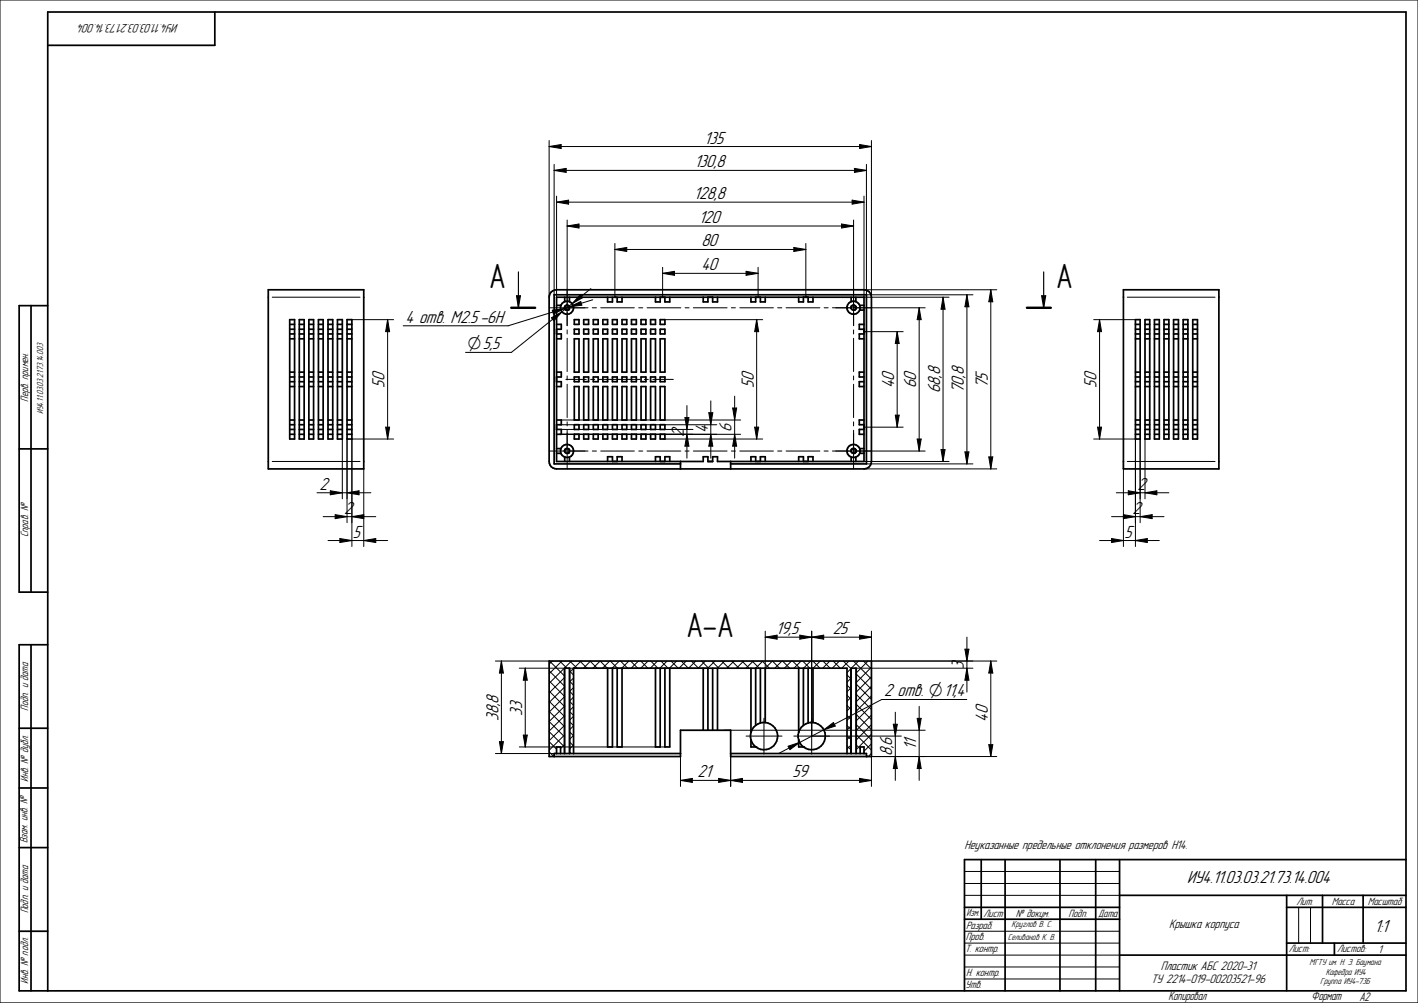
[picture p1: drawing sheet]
<svg xmlns="http://www.w3.org/2000/svg" width="420mm" height="297mm" viewBox="0 0 420 297" stroke-linecap="round" stroke-linejoin="round" font-family="sans-serif">
<g fill="none" stroke="#000" stroke-width=".51">
<path d="M63.6 3.6v9.8h-49.5M9.2 90.5v84.8M14.1 90.5h-8.4v84.8h8.4M79.5 85.8h28.2v53.1h-28.2zM85.8 98.9h1.4M85.8 96.1h1.4M85.8 97.5h1.4M85.8 94.7h1.4v35.3h-1.4zM88.6 98.9h1.5M88.6 96.1h1.5M88.6 97.5h1.5M88.6 94.7h1.5v35.3h-1.5z"/>
<path d="M91.5 98.9h1.4M91.5 96.1h1.4M91.5 97.5h1.4M91.5 94.7h1.4v35.3h-1.4zM94.3 98.9h1.4M94.3 96.1h1.4M94.3 97.5h1.4M94.3 94.7h1.4v35.3h-1.4zM97.2 98.9h1.4M97.2 96.1h1.4M97.2 97.5h1.4M97.2 94.7h1.4v35.3h-1.4z"/>
<path d="M99.9 98.9h1.5M99.9 96.1h1.5M99.9 97.5h1.5M99.9 94.7h1.5v35.3h-1.5zM102.8 98.9h1.4M102.8 96.1h1.4M102.8 97.5h1.4M102.8 94.7h1.4v35.3h-1.4zM163.3 86.4l1.5-.6h91.1a2.17 2.17 0 0 1 2.2 2.2v48.7a2.17 2.17 0 0 1-2.2 2.2h-91.1a2.17 2.17 0 0 1-2.2-2.2v-48.7zM164.8 88h91.1v48.7h-43.4v-1.4h-1.4v1.4h-1.4v-1.4h-1.4v1.4h-43.5zM164.8 96.1h1.4v1.4h-1.4M164.8 91.8h1.4"/>
<path d="M164.8 98.9h1.4v1.4h-1.4M164.8 90.4h1.4M167.3 88v1.3M168.7 88v1.3M170.1 97.5h1.4v1.4h-1.4zM170.1 94.7h1.4v1.4h-1.4zM172.9 97.5h1.4v1.4h-1.4zM172.9 94.7h1.4v1.4h-1.4zM175.7 97.5h1.5v1.4h-1.5zM175.7 94.7h1.5v1.4h-1.5zM178.6 97.5h1.4v1.4h-1.4zM178.6 94.7h1.4v1.4h-1.4z"/>
<path d="M180 88v1.4h1.4v-1.4M181.4 94.7h1.4v1.4h-1.4zM181.4 97.5h1.4v1.4h-1.4zM184.2 97.5h1.4v1.4h-1.4zM184.2 94.7h1.4v1.4h-1.4zM184.2 88v1.4h-1.4v-1.4M187 97.5h1.5v1.4h-1.5zM187 94.7h1.5v1.4h-1.5zM189.9 94.7h1.4v1.4h-1.4zM189.9 97.5h1.4v1.4h-1.4zM192.7 94.7h1.4v1.4h-1.4zM192.7 97.5h1.4v1.4h-1.4z"/>
<path d="M194.1 88v1.4h1.4v-1.4M195.5 94.7h1.4v1.4h-1.4zM195.5 97.5h1.4v1.4h-1.4zM198.4 88v1.4h-1.5v-1.4M208.3 88v1.4h1.4v-1.4M212.5 88v1.4h-1.4v-1.4M222.4 88v1.4h1.4v-1.4M226.7 88v1.4h-1.5v-1.4M236.6 88v1.4h1.4v-1.4M240.8 88v1.4h-1.4v-1.4M252.1 88v1.3M253.5 88v1.3"/>
<path d="M254.6 91.8h1.3M254.6 90.4h1.3M255.9 98.9h-1.4v1.4h1.4M255.9 96.1h-1.4v1.4h1.4M332.7 85.8h28.3v53.1h-28.3zM336.3 98.9h1.4M336.3 96.1h1.4M336.3 97.5h1.4M336.3 94.7h1.4v35.3h-1.4zM339.1 94.7h1.4v35.3h-1.4zM339.1 98.9h1.4M339.1 96.1h1.4"/>
<path d="M339.1 97.5h1.4M341.9 94.7h1.5v35.3h-1.5zM341.9 98.9h1.5M341.9 96.1h1.5M341.9 97.5h1.5M344.8 98.9h1.4M344.8 96.1h1.4M344.8 97.5h1.4M344.8 94.7h1.4v35.3h-1.4zM347.6 98.9h1.4M347.6 96.1h1.4M347.6 97.5h1.4"/>
<path d="M347.6 94.7h1.4v35.3h-1.4zM350.4 94.7h1.4v35.3h-1.4zM350.4 98.9h1.4M350.4 96.1h1.4M350.4 97.5h1.4M353.3 94.7h1.4v35.3h-1.4zM353.3 98.9h1.4M353.3 96.1h1.4M353.3 97.5h1.4M85.8 100.3h1.4M85.8 114.5h1.4M85.8 113h1.4"/>
<path d="M85.8 110.2h1.4M85.8 111.6h1.4M88.6 100.3h1.5M88.6 114.5h1.5M88.6 113h1.5M88.6 110.2h1.5M88.6 111.6h1.5M91.5 100.3h1.4M91.5 114.5h1.4M91.5 113h1.4M91.5 110.2h1.4M91.5 111.6h1.4"/>
<path d="M94.3 100.3h1.4M94.3 114.5h1.4M94.3 113h1.4M94.3 110.2h1.4M94.3 111.6h1.4M97.2 100.3h1.4M97.2 114.5h1.4M97.2 113h1.4M97.2 110.2h1.4M97.2 111.6h1.4M99.9 100.3h1.5M99.9 114.5h1.5"/>
<path d="M99.9 113h1.5M99.9 110.2h1.5M99.9 111.6h1.5M102.8 100.3h1.4M102.8 114.5h1.4M102.8 113h1.4M102.8 110.2h1.4M102.8 111.6h1.4M164.8 110.2h1.4v1.4h-1.4M164.8 113h1.4v1.5h-1.4M170.1 100.3h1.4v9.9h-1.4zM170.1 114.5h1.4v9.9h-1.4z"/>
<path d="M170.1 111.6h1.4v1.4h-1.4zM172.9 100.3h1.4v9.9h-1.4zM172.9 114.5h1.4v9.9h-1.4zM172.9 111.6h1.4v1.4h-1.4zM175.7 100.3h1.5v9.9h-1.5zM175.7 114.5h1.5v9.9h-1.5zM175.7 111.6h1.5v1.4h-1.5zM178.6 100.3h1.4v9.9h-1.4zM178.6 111.6h1.4v1.4h-1.4zM178.6 114.5h1.4v9.9h-1.4zM181.4 111.6h1.4v1.4h-1.4zM181.4 114.5h1.4v9.9h-1.4z"/>
<path d="M181.4 100.3h1.4v9.9h-1.4zM184.2 100.3h1.4v9.9h-1.4zM184.2 111.6h1.4v1.4h-1.4zM184.2 114.5h1.4v9.9h-1.4zM187 100.3h1.5v9.9h-1.5zM187 114.5h1.5v9.9h-1.5zM187 111.6h1.5v1.4h-1.5zM189.9 111.6h1.4v1.4h-1.4zM189.9 100.3h1.4v9.9h-1.4zM189.9 114.5h1.4v9.9h-1.4zM192.7 111.6h1.4v1.4h-1.4zM192.7 114.5h1.4v9.9h-1.4z"/>
<path d="M192.7 100.3h1.4v9.9h-1.4zM195.5 111.6h1.4v1.4h-1.4zM195.5 114.5h1.4v9.9h-1.4zM195.5 100.3h1.4v9.9h-1.4zM255.9 113h-1.4v1.5h1.4M255.9 110.2h-1.4v1.4h1.4M336.3 100.3h1.4M336.3 114.5h1.4M336.3 113h1.4M336.3 110.2h1.4M336.3 111.6h1.4M339.1 100.3h1.4"/>
<path d="M339.1 114.5h1.4M339.1 113h1.4M339.1 110.2h1.4M339.1 111.6h1.4M341.9 100.3h1.5M341.9 114.5h1.5M341.9 113h1.5M341.9 110.2h1.5M341.9 111.6h1.5M344.8 100.3h1.4M344.8 114.5h1.4M344.8 113h1.4"/>
<path d="M344.8 110.2h1.4M344.8 111.6h1.4M347.6 100.3h1.4M347.6 114.5h1.4M347.6 113h1.4M347.6 110.2h1.4M347.6 111.6h1.4M350.4 100.3h1.4M350.4 114.5h1.4M350.4 113h1.4M350.4 110.2h1.4M350.4 111.6h1.4"/>
<path d="M353.3 100.3h1.4M353.3 114.5h1.4M353.3 113h1.4M353.3 110.2h1.4M353.3 111.6h1.4M5.7 132.9h8.4M85.8 128.6h1.4M85.8 127.2h1.4M85.8 124.4h1.4M85.8 125.8h1.4M88.6 128.6h1.5M88.6 127.2h1.5"/>
<path d="M88.6 124.4h1.5M88.6 125.8h1.5M91.5 128.6h1.4M91.5 127.2h1.4M91.5 124.4h1.4M91.5 125.8h1.4M94.3 128.6h1.4M94.3 127.2h1.4M94.3 124.4h1.4M94.3 125.8h1.4M97.2 128.6h1.4M97.2 127.2h1.4"/>
<path d="M97.2 124.4h1.4M97.2 125.8h1.4M99.9 128.6h1.5M99.9 127.2h1.5M99.9 124.4h1.5M99.9 125.8h1.5M102.8 128.6h1.4M102.8 127.2h1.4M102.8 124.4h1.4M102.8 125.8h1.4M164.8 124.4h1.4v1.4h-1.4M164.8 132.8h1.4"/>
<path d="M164.8 127.2h1.4v1.4h-1.4M164.8 134.2h1.4M167.3 135.3v1.4M168.7 135.3v1.4M170.1 128.6h1.4v1.4h-1.4zM170.1 125.8h1.4v1.4h-1.4zM172.9 128.6h1.4v1.4h-1.4zM172.9 125.8h1.4v1.4h-1.4zM175.7 128.6h1.5v1.4h-1.5zM175.7 125.8h1.5v1.4h-1.5zM178.6 125.8h1.4v1.4h-1.4zM178.6 128.6h1.4v1.4h-1.4z"/>
<path d="M180 136.7v-1.4h1.4v1.4M181.4 125.8h1.4v1.4h-1.4zM181.4 128.6h1.4v1.4h-1.4zM184.2 125.8h1.4v1.4h-1.4zM184.2 128.6h1.4v1.4h-1.4zM184.2 136.7v-1.4h-1.4v1.4M187 128.6h1.5v1.4h-1.5zM187 125.8h1.5v1.4h-1.5zM189.9 128.6h1.4v1.4h-1.4zM189.9 125.8h1.4v1.4h-1.4zM192.7 125.8h1.4v1.4h-1.4zM192.7 128.6h1.4v1.4h-1.4z"/>
<path d="M194.1 136.7v-1.4h1.4v1.4M195.5 125.8h1.4v1.4h-1.4zM195.5 128.6h1.4v1.4h-1.4zM198.4 136.7v-1.4h-1.5v1.4M201.5 137.4h-37.4v-50.1h92.5v50.1h-40.2M201.5 136.7v2.2M216.4 136.7v2.2M222.4 136.7v-1.4h1.4v1.4M226.7 136.7v-1.4h-1.5v1.4M236.6 136.7v-1.4h1.4v1.4M240.8 136.7v-1.4h-1.4v1.4M252.1 135.3v1.4"/>
<path d="M253.5 135.3v1.4M254.6 132.8h1.3M254.6 134.2h1.3M255.9 127.2h-1.4v1.4h1.4M255.9 124.4h-1.4v1.4h1.4M336.3 128.6h1.4M336.3 127.2h1.4M336.3 124.4h1.4M336.3 125.8h1.4M339.1 128.6h1.4M339.1 127.2h1.4M339.1 124.4h1.4"/>
<path d="M339.1 125.8h1.4M341.9 128.6h1.5M341.9 127.2h1.5M341.9 124.4h1.5M341.9 125.8h1.5M344.8 128.6h1.4M344.8 127.2h1.4M344.8 124.4h1.4M344.8 125.8h1.4M347.6 128.6h1.4M347.6 127.2h1.4M347.6 124.4h1.4"/>
<path d="M347.6 125.8h1.4M350.4 128.6h1.4M350.4 127.2h1.4M350.4 124.4h1.4M350.4 125.8h1.4M353.3 128.6h1.4M353.3 127.2h1.4M353.3 124.4h1.4M353.3 125.8h1.4M9.2 190.9v102.5M14.1 190.9h-8.4v102.5h410.7v-289.8h-402.3v289.8M5.7 215.6h8.4"/>
<path d="M5.7 233.3h8.4M5.7 251h8.4M290.6 254.6v17.6M297.7 254.6v38.8M313.9 254.6v38.8M324.5 254.6v38.8M331.6 254.6v38.8M416.4 254.6h-130.7v38.8M5.7 275.8h8.4M285.7 268.7h45.9M285.7 272.2h45.9M331.6 265.1h84.8"/>
<path d="M381.1 265.1v28.3M381.1 268.7h35.3M381.1 279.3h35.3M391.7 265.1v14.2M395.2 279.3v3.5M403.7 265.1v14.2M331.6 282.8h84.8"/>
<circle cx="167.9" cy="91.1" r="1.93"/>
<circle cx="168" cy="91.1" r=".71"/>
<circle cx="252.8" cy="91.1" r=".72"/>
<circle cx="252.8" cy="91.1" r="1.94"/>
<circle cx="167.9" cy="133.5" r=".7"/>
<circle cx="167.9" cy="133.5" r="1.93"/>
<circle cx="252.8" cy="133.6" r="1.94"/>
<circle cx="252.8" cy="133.5" r=".72"/>
</g>
<g fill="none" stroke="#000" stroke-width=".3">
<path d="M0 0h420v297h-420zM162.6 41.6v46.4M162.6 43.4l3.6-.6v1.2zM162.6 43.4h95.5M164.1 48.7v38.6M164.1 50.5l3.6-.6v1.2zM164.1 50.5h92.5M164.8 58.1v29.9M164.8 59.9l3.6-.6v1.2zM164.8 59.9h91.1M252.4 59.3l3.5 .6-3.5 .6zM253.1 49.9l3.5 .6-3.5 .6z"/>
<path d="M254.6 42.8l3.5 .6-3.5 .6zM255.9 58.1v29.9h25.2M256.6 48.7v38.6h31.6M258.1 41.6v46.4M168 65.2v31.2M168 66.9l3.5-.6v1.2zM168 66.9h84.8M249.3 66.3l3.5 .6-3.5 .6zM252.8 65.2v31.2M80.6 88h26M104.2 94.7h12.4M114.8 94.7l.6 3.5h-1.2z"/>
<path d="M114.8 94.7v35.3M162.6 91.1h11.6M163.3 94.1l3.2-1.8-2.5 2.7zM167.1 91.4a.89 .89 0 0 1 .6-1.1 .89 .89 0 0 1 1.1 .6 .89 .89 0 0 1-.6 1.1M168 97.7v1.2M171.9 87.2l.7 .9-3.1 1.8zM175 85.5l-23.5 18.9h-13.6M175.4 91.1h1.3M177.9 91.1h10M189.2 91.1h1.2M191.6 91.1h10M202.9 91.1h1.2"/>
<path d="M205.4 91.1h9.9M216.6 91.1h1.2M219.1 91.1h10M230.3 91.1h1.3M232.8 91.1h10M244.1 91.1h1.2M246.5 91.1h27.5M252 91.4a.88 .88 0 0 1 .6-1.1 .88 .88 0 0 1 1.1 .6 .88 .88 0 0 1-.7 1.1M252.8 97.7v1.2M255.9 85.8h39.3M272.2 91.1l.6 3.6h-1.1zM272.2 91.1v42.5"/>
<path d="M279.3 88v48.7M279.3 88l.6 3.6h-1.2zM286.4 87.3l.6 3.5h-1.2zM286.4 87.3v50.1M293.5 85.8v53.1M293.5 85.8l.5 3.6h-1.1zM333.9 88h26M168 100.2v9.8M168 111.3v1.2M168 113.8v9.9M252.8 100.2v9.8M252.8 111.3v1.2"/>
<path d="M252.8 113.8v9.9M80.6 136.7h26M102.8 130v24.8M107.7 138.9v22.9M114.2 126.5h1.2l-.6 3.5zM116.6 130h-12.4v31.8M162.6 133.6h11.6M167.1 133.8a.89 .89 0 0 1 .6-1.1 .89 .89 0 0 1 1.1 .6 .89 .89 0 0 1-.6 1.1M168 124.9v1.2M168 127.4v11.5M175.4 133.6h1.3M177.9 133.6h10"/>
<path d="M189.2 133.6h1.2M191.6 133.6h10M202.9 133.6h1.2M205.4 133.6h9.9M216.6 133.6h1.2M219.1 133.6h10M230.3 133.6h1.3M232.8 133.6h10M244.1 133.6h1.2M246.5 133.6h27.5M252 133.8a.88 .88 0 0 1 .6-1.1 .88 .88 0 0 1 1.1 .6 .88 .88 0 0 1-.7 1.1M252.8 124.9v1.2"/>
<path d="M252.8 127.4v11.5M255.9 136.7h25.2M255.9 138.9h39.3M256.6 137.4h31.6M271.7 130h1.1l-.6 3.6zM278.7 133.1h1.2l-.6 3.6zM285.8 133.8h1.2l-.6 3.6zM292.9 135.3h1.1l-.5 3.6zM333.9 136.7h26M95.7 153h15.6M99.3 152.4l3.5 .6-3.5 .6zM100.7 159.5l3.5 .6-3.5 .6z"/>
<path d="M107.7 152.4l-3.5 .6 3.5 .6M97.2 160.1h17.6M107.7 160.1l3.6-.6v1.2zM285.7 258.1h45.9M285.7 261.6h45.9M285.7 265.1h45.9M285.7 275.8h45.9M285.7 279.3h45.9M384.6 268.7v10.6M388.2 268.7v10.6M285.7 282.8h45.9M285.7 286.3h45.9"/>
<path d="M285.7 289.9h45.9"/>
</g>
<g fill="#000">
<path d="M162.6 43.4l3.6-.6v1.2zM164.1 50.5l3.6-.6v1.2zM164.8 59.9l3.6-.6v1.2zM252.4 59.3l3.5 .6-3.5 .6zM253.1 49.9l3.5 .6-3.5 .6zM254.6 42.8l3.5 .6-3.5 .6zM168 66.9l3.5-.6v1.2zM249.3 66.3l3.5 .6-3.5 .6zM114.8 94.7l.6 3.5h-1.2zM153 87.6h1.1l-.6 3.5zM163.3 94.1l3.2-1.8-2.5 2.7zM171.9 87.2l.7 .9-3.1 1.8z"/>
<path d="M272.2 91.1l.6 3.6h-1.1zM279.3 88l.6 3.6h-1.2zM286.4 87.3l.6 3.5h-1.2zM293.5 85.8l.5 3.6h-1.1zM308.5 87.6h1.2l-.6 3.5zM114.2 126.5h1.2l-.6 3.5zM271.7 130h1.1l-.6 3.6zM278.7 133.1h1.2l-.6 3.6zM285.8 133.8h1.2l-.6 3.6zM292.9 135.3h1.1l-.5 3.6zM99.3 152.4l3.5 .6-3.5 .6zM104.2 153l3.5-.6v1.2z"/>
<path d="M100.7 159.5l3.5 .6-3.5 .6zM107.7 160.1l3.6-.6v1.2z"/>
</g>
<path d="M153.5 91.1h5M304.2 91.1h4.9" fill="none" stroke="#000" stroke-width=".72"/>
<path d="M153 87.6h1.1l-.6 3.5zM153.5 80.5v10.6M308.5 87.6h1.2l-.6 3.5zM309.1 80.5v10.6" fill="none" stroke="#000" stroke-width=".34"/>
<g fill="#fff">
<path d="M144.9 78.2h5v7.1h-5z" fill-rule="evenodd"/>
<path d="M312.8 78.2h5v7.1h-5z" fill-rule="evenodd"/>
</g>
<path d="M151.4 91.1h2.1M309.1 91.1h2.1" fill="none" stroke="#000" stroke-width=".72"/>
<g fill="none" stroke="#000" stroke-width=".3">
<path d="M162.6 198.6l4.7 4.6M162.8 195.7l4.5 4.5M163.6 195.7l-1 1M165.8 195.7l2.1 2.2M166.4 195.7l-3.8 3.8M167.1 197.9v25.2M168.7 198.7l1.2 1.2M168.7 195.7l2.2 2.2M168.8 197.9v25.2M169.2 195.7l-6.6 6.7M169.9 197.9l-1.2 1.3M171.7 195.7l2.2 2.2"/>
<path d="M172.1 195.7l-2.1 2.2M174.8 195.7l2.1 2.2M174.9 195.7l-2.1 2.2M175.6 197.9l2.2-2.2 2.1 2.2M180.6 195.7l-2.1 2.2M180.8 195.7l2.1 2.2M183.4 195.7l-2.1 2.2M183.8 195.7l2.1 2.2M186.3 195.7l-2.2 2.2M186.8 195.7l2.1 2.2M189.1 195.7l-2.2 2.2M189.8 195.7l2.1 2.2"/>
<path d="M191.9 195.7l-2.1 2.2M192.7 195.7l2.2 2.2M194.7 195.7l-2.1 2.2M195.7 195.7l2.2 2.2M197.6 195.7l-2.1 2.2M198.8 195.7l2.1 2.2M200.4 195.7l-2.1 2.2M201.8 195.7l2.1 2.2M203.2 195.7l-2.1 2.2M204.8 195.7l2.1 2.2M206.1 195.7l-2.1 2.2M207.8 195.7l2.1 2.2"/>
<path d="M208.9 195.7l-2.1 2.2M210.8 195.7l2.1 2.2M211.8 195.7l-2.2 2.2M213.7 195.7l2.2 2.2M214.6 195.7l-2.1 2.2M216.7 195.7l2.2 2.2M217.4 195.7l-2.1 2.2M219.8 195.7l2.1 2.2M220.3 195.7l-2.2 2.2M222.8 195.7l2.1 2.2M223.1 195.7l-2.1 2.2M225.8 195.7l2.1 2.2"/>
<path d="M225.9 195.7l-2.1 2.2M226.7 197.9l2.1-2.2 2.1 2.2M231.6 195.7l-2.1 2.2M231.8 195.7l2.1 2.2M234.4 195.7l-2.1 2.2M234.7 195.7l2.2 2.2M237.3 195.7l-2.1 2.2M237.7 195.7l2.2 2.2M240.1 195.7l-2.1 2.2M240.7 195.7l2.2 2.2M243 195.7l-2.2 2.2M243.8 195.7l2.1 2.2"/>
<path d="M245.8 195.7l-2.1 2.2M246.8 195.7l2.1 2.2M248.6 195.7l-2.1 2.2M249.8 195.7l2.3 2.4M250.9 199.9l1.2 1.2M251.5 195.7l-2.2 2.2M251.9 197.9v25.2M252.1 198l-1.2 1.2M252.8 195.7l5.3 5.4M253.5 199.5l4.6 4.6M253.7 197.9v25.2M254.3 195.7l-2.2 2.2"/>
<path d="M255.7 195.7l2.4 2.4M257.1 195.7l-3.6 3.6M258.1 197.6l-4.6 4.6M162.6 219.6l2.2 2.2M162.6 201.6l4.7 4.6-4.7 4.7M162.6 204.6l4.7 4.7M162.6 207.6l4.7 4.6M162.6 210.7l4.7 4.5M162.6 216.7l4.7 4.5M167.3 200.6l-4.7 4.6M167.3 203.4l-4.7 4.6M167.3 209.1l-4.7 4.6 4.7 4.5"/>
<path d="M167.3 211.9l-4.7 4.6M167.3 214.8l-4.7 4.5M167.3 217.6l-4.7 4.6M168.7 204.6l1.2 1.3M168.7 210.7l1.2 1.2M168.7 213.7l1.2 1.2M168.7 216.7l1.2 1.2M168.7 219.7l1.2 1.2M168.7 201.7l1.2 1.2M169.9 200.7l-1.2 1.3M169.9 203.6l-1.2 1.2M169.9 206.4l-1.2 1.2 1.2 1.3"/>
<path d="M169.9 209.3l-1.2 1.2M169.9 212.1l-1.2 1.2M169.9 214.9l-1.2 1.3M169.9 217.8l-1.2 1.2M250.9 202.9l1.2 1.2M250.9 205.9l1.2 1.2M250.9 208.9l1.2 1.2M250.9 211.8l1.2 1.3M250.9 214.8l1.2 1.3M250.9 217.8l1.2 1.3M252.1 200.8l-1.2 1.2M252.1 203.6l-1.2 1.3"/>
<path d="M252.1 206.4l-1.2 1.3M252.1 209.3l-1.2 1.2M252.1 212.1l-1.2 1.2M252.1 214.9l-1.2 1.3M252.1 217.8l-1.2 1.2M253.5 202.5l4.6 4.6M253.5 205.5l4.6 4.6M253.5 208.5l4.6 4.6M253.5 211.5l4.6 4.6M253.5 214.5l4.6 4.6M253.5 217.5l4.6 4.6M258.1 200.4l-4.6 4.6"/>
<path d="M258.1 203.2l-4.6 4.7M258.1 206.1l-4.6 4.6M258.1 208.9l-4.6 4.6M258.1 211.8l-4.6 4.6M258.1 214.6l-4.6 4.6M258.1 217.4l-4.6 4.6M162.6 222.6l1.4 1.4M164.1 223.5l-.5 .5M164.8 222.8l-.3 .3M166 223l.2 .1M167.3 220.4l-1.3 1.3M168.7 222.7l.5 .4"/>
<path d="M169.9 220.6l-1.2 1.2M250.9 220.9l1.2 1.2M252.1 220.6l-1.2 1.2M253.5 220.5l1.3 1.2M255.9 222.9l.3 .2M256.6 223.6l.4 .4M258.1 223.1l-.9 .9M258.1 220.3l-2.2 2.2"/>
</g>
<g fill="none" stroke="#000" stroke-width=".51">
<path d="M162.6 195.7h95.5v28.3h-41.7v-7.8h-14.9v7.8h-38.9zM180 197.9v23.3h1.4v-23.3M182.8 197.9v23.3h1.4v-23.3M194.1 197.9v23.3h1.4v-23.3M196.9 197.9v23.3h1.5v-23.3M208.3 197.9v18.3M209.7 197.9v18.3M211.1 197.9v18.3M212.5 197.9v18.3M222.4 197.9v19M223.8 197.9v16.9M225.2 197.9v16.2"/>
<path d="M226.7 197.9v16.1M236.6 197.9v19M238 197.9v16.9M239.4 197.9v16.2M240.8 197.9v16.1M222.4 219v2.2h1.4M222.4 216.9v2.1M222.4 219l.8 1.6 .6 .5M223.8 214.8l-.6 .6-.8 1.5M225.2 214.1l-1.4 .7M226.7 214l-1.5 .1M226.7 214a4 4 0 0 1 3.3 5.4 4 4 0 0 1-6.2 1.7"/>
<path d="M236.6 219.1v2.1h1.4M236.6 216.9l-.2 1.5 .2 .7M236.6 219.1l.7 1.5 .7 .6M238 214.8l-1.1 1.3-.3 .8M239.4 214.1l-1.4 .7M240.8 214l-1.4 .1M240.8 214a4 4 0 0 1 3.4 5.5 4 4 0 0 1-6.2 1.7M166 223.1v-1.9h-1.2v1.9M167.3 223.1v-25.2h1.4v25.2M169.9 223.1v-25.2h81v25.2M201.5 223.1h-37.4v.9M216.4 223.1h40.2v.9"/>
<path d="M253.5 223.1v-25.2h-1.4v25.2M254.8 223.1v-1.9h1.1v1.9"/>
</g>
<g fill="#000">
<circle cx="223.8" cy="221.2" r=".25"/>
<circle cx="238" cy="221.2" r=".25"/>
</g>
<g fill="#fff">
<path d="M203.4 181.6h14v7.1h-14z" fill-rule="evenodd"/>
<path d="M203.4 181.6h14v7.1h-14z" fill-rule="evenodd"/>
</g>
<g fill="none" stroke="#000" stroke-width=".3">
<path d="M182.1 72.1v15.9M182.1 73.9l3.5-.6v1.2zM182.1 73.9h56.6M196.3 79.2v8.8M224.5 79.2v8.8M235.1 73.3l3.6 .6-3.6 .6zM238.7 72.1v15.9M163.6 91.9l3.5-.5-3.2 1.6zM167.1 91.4a.89 .89 0 0 0 1.4 .4M168.8 90.8l3.2-1.5 .3 1.1zM175.6 88.8l-25.1 7.7h-31.1M196.3 80.9l3.5-.6v1.2z"/>
<path d="M196.3 80.9h28.2M196.9 94.7h29M221 80.3l3.5 .6-3.5 .6zM224.1 94.7l.6 3.5h-1.2zM224.1 94.7v35.3M255.9 98.2h11.6M265.7 98.2l.6 3.5h-1.1zM265.7 98.2v28.3M323.9 94.7h12.4M325.7 94.7l.6 3.5h-1.2zM325.7 94.7v35.3M167.6 112.4h6.1"/>
<path d="M174.9 112.4h1.2M177.4 112.4h12.2M190.8 112.4h1.2M193.3 112.4h6.1M210.5 118.7v17M217.6 117.3v18.4M101.4 130v17.7M102.8 130v17.7M165.6 128.6h53.8M165.6 125.8h46.7M166.2 127.2h39M166.2 124.4h53.2"/>
<path d="M196.3 130h29.6M202.9 123.7h1.1l-.5 3.5zM203.5 128.6l.5 3.5h-1.1zM203.5 120.1v15.6M209.9 122.2h1.2l-.6 3.6zM210.5 128.6l.6 3.5h-1.2zM217 120.8h1.2l-.6 3.6zM217.6 128.6l.6 3.5h-1.2zM223.5 126.5h1.2l-.6 3.5zM255.9 126.5h11.6M265.2 122.9h1.1l-.6 3.6zM323.9 130h12.4v31.8"/>
<path d="M325.1 126.5h1.2l-.6 3.5zM332.7 136.7v25.1M337.7 130v24.8M339.1 130v17.7M93.9 145.9h16M97.8 145.3l3.6 .6-3.6 .6zM102.8 145.9l3.5-.6v1.2zM329.2 159.5l3.5 .6-3.5 .6zM329.2 153h15.6M330.6 145.9h15.6M332.7 152.4l3.6 .6-3.6 .6M334.2 145.3l3.5 .6-3.5 .6z"/>
<path d="M337.7 153l3.5-.6v1.2zM339.1 145.9l3.5-.6v1.2zM325.7 160.1h17.7M336.3 160.1l3.5-.6v1.2zM146.7 195.7h15.9M148.5 195.7l.6 3.6h-1.2zM148.5 195.7v27.4M153.8 197.9h55.9M155.6 197.9v23.3M155.6 197.9l.6 3.5h-1.2zM226.7 188.7h31.4M226.7 186.9v27.1"/>
<path d="M226.7 188.7l3.5-.6v1.2zM236.9 188.1l3.5 .6-3.5 .6zM240.4 186.9v36.4M240.4 188.7l3.6-.6v1.2zM253.5 197.9h34.7M254.6 188.1l3.5 .6-3.5 .6zM258.1 186.9v8.8h37.1M285.8 192.2h1.2l-.6 3.5zM286.4 197.9l.6 3.5h-1.2zM286.4 188.7v16.2M293.5 195.7l.5 3.6h-1.1zM293.5 195.7v28.3"/>
<path d="M147.9 219.6h1.2l-.6 3.5zM155 217.7h1.2l-.6 3.5zM201.5 219.7v13.2M214.5 216.2h59.5M221 218h10.6M226.3 212.7v10.6M235.1 218h31.9M244 216.1l2.8-2.1 .6 1zM258.1 209.9v23M264.6 214.5h1.2l-.6 3.5zM265.2 210.9v20.2M271.7 212.7h1.1l-.6 3.5z"/>
<path d="M272.2 209.2v21.9M286.3 207.1h-25.1l-30.6 16M146.7 223.1h21.3M153.8 221.2h43.1M201.5 231.1l3.6-.6v1.2zM201.5 231.1h56.6M212.9 230.5l7 1.2v-1.2l-7 1.2zM216.4 223.1v9.8M233.4 221l3.5-1.2-2.9 2.2zM254.6 230.5l3.5 .6-3.5 .6zM256.6 224h38.6M265.2 224l.6 3.6h-1.2z"/>
<path d="M272.2 224l.6 3.6h-1.1zM292.9 220.5h1.1l-.5 3.5z"/>
</g>
<g fill="#000">
<path d="M182.1 73.9l3.5-.6v1.2zM235.1 73.3l3.6 .6-3.6 .6zM163.6 91.9l3.5-.5-3.2 1.6zM168.8 90.8l3.2-1.5 .3 1.1zM196.3 80.9l3.5-.6v1.2zM221 80.3l3.5 .6-3.5 .6zM224.1 94.7l.6 3.5h-1.2zM325.7 94.7l.6 3.5h-1.2zM265.7 98.2l.6 3.5h-1.1zM203.5 128.6l.5 3.5h-1.1zM202.9 123.7h1.1l-.5 3.5zM210.5 128.6l.6 3.5h-1.2z"/>
<path d="M209.9 122.2h1.2l-.6 3.6zM217 120.8h1.2l-.6 3.6zM217.6 128.6l.6 3.5h-1.2zM223.5 126.5h1.2l-.6 3.5zM265.2 122.9h1.1l-.6 3.6zM325.1 126.5h1.2l-.6 3.5zM97.8 145.3l3.6 .6-3.6 .6zM102.8 145.9l3.5-.6v1.2zM332.7 152.4l3.6 .6-3.6 .6zM334.2 145.3l3.5 .6-3.5 .6zM337.7 153l3.5-.6v1.2zM339.1 145.9l3.5-.6v1.2z"/>
<path d="M329.2 159.5l3.5 .6-3.5 .6zM336.3 160.1l3.5-.6v1.2zM148.5 195.7l.6 3.6h-1.2zM226.7 188.7l3.5-.6v1.2zM236.9 188.1l3.5 .6-3.5 .6zM240.4 188.7l3.6-.6v1.2zM254.6 188.1l3.5 .6-3.5 .6zM285.8 192.2h1.2l-.6 3.5zM293.5 195.7l.5 3.6h-1.1zM147.9 219.6h1.2l-.6 3.5zM155 217.7h1.2l-.6 3.5zM155.6 197.9l.6 3.5h-1.2z"/>
<path d="M244 216.1l2.8-2.1 .6 1zM264.6 214.5h1.2l-.6 3.5zM271.7 212.7h1.1l-.6 3.5zM286.4 197.9l.6 3.5h-1.2zM201.5 231.1l3.6-.6v1.2zM212.9 230.5l3.5 .6-3.5 .6zM216.4 231.1l3.5-.6v1.2zM233.4 221l3.5-1.2-2.9 2.2zM254.6 230.5l3.5 .6-3.5 .6zM265.2 224l.6 3.6h-1.2zM272.2 224l.6 3.6h-1.1zM292.9 220.5h1.1l-.5 3.5z"/>
</g>
<g fill="none" stroke="#000" stroke-width=".51">
<path d="M164.8 97.5v1.4M195.5 88h1.4M209.7 88h1.4M223.8 88h1.4M238 88h1.4M255.9 97.5v1.4M164.8 111.6v1.4M164.8 125.8v1.4M181.4 136.7h1.4M195.5 136.7h1.4M209.7 136.7h1.4M223.8 136.7h1.4"/>
<path d="M238 136.7h1.4M255.9 125.8v1.4"/>
</g>
<g fill="#000">
<circle cx="182.1" cy="88" r=".25"/>
<circle cx="238.7" cy="88" r=".25"/>
<circle cx="255.9" cy="98.2" r=".25"/>
</g>
<g font-size="9.3">
<text x="144.9" y="85.3">А</text>
<text x="312.8" y="85.3">А</text>
<text x="203.4" y="188.7">А-А</text>
</g>
<text font-size="5.5" x="138.6" y="103.5">O5,5</text>
<g font-size="4.9">
<text x="208.6" y="42.5">135</text>
<text x="205.7" y="49.6">130,8</text>
<text x="205.5" y="59">128,8</text>
<text x="207" y="66">120</text>
<text x="207.7" y="73">80</text>
<text x="207.7" y="80.1">40</text>
<text x="120.1" y="95.6">4 отв. M2.5 -6H</text>
<text x="113.9" y="114.9" transform="rotate(-90 113.9 114.9)">50</text>
<text x="223.2" y="114.9" transform="rotate(-90 223.2 114.9)">50</text>
<text x="264.9" y="115" transform="rotate(-90 264.9 115)">40</text>
<text x="271.4" y="115" transform="rotate(-90 271.4 115)">60</text>
<text x="278.4" y="116.4" transform="rotate(-90 278.4 116.4)">68,8</text>
<text x="285.5" y="116.4" transform="rotate(-90 285.5 116.4)">70,8</text>
<text x="292.6" y="115" transform="rotate(-90 292.6 115)">75</text>
<text x="324.8" y="114.9" transform="rotate(-90 324.8 114.9)">50</text>
<text x="202.6" y="129.4" transform="rotate(-90 202.6 129.4)">2</text>
<text x="209.6" y="128.4" transform="rotate(-90 209.6 128.4)">4</text>
<text x="216.7" y="127.8" transform="rotate(-90 216.7 127.8)">6</text>
<text x="94.6" y="145">2</text>
<text x="336.9" y="145">2</text>
<text x="102" y="152.1">2</text>
<text x="335.4" y="152.1">2</text>
<text x="104.5" y="159.2">5</text>
<text x="333" y="159.2">5</text>
<text x="229.8" y="187.8">19,5</text>
<text x="246.6" y="187.8">25</text>
<text x="285.5" y="198.2" transform="rotate(-90 285.5 198.2)">3</text>
<text x="261.9" y="206.2">2 отв. O11,4</text>
<text x="147.6" y="213.4" transform="rotate(-90 147.6 213.4)">38,8</text>
<text x="154.7" y="211.9" transform="rotate(-90 154.7 211.9)">33</text>
<text x="292.6" y="213.8" transform="rotate(-90 292.6 213.8)">40</text>
<text x="264.3" y="223.9" transform="rotate(-90 264.3 223.9)">8,6</text>
<text x="271.4" y="222.1" transform="rotate(-90 271.4 222.1)">11</text>
<text x="206.6" y="230.2">21</text>
<text x="234.7" y="230.2">59</text>
<text x="351.7" y="261.6">ИУ4.11.03.03.21.73.14.004</text>
<text x="407.1" y="275.8">1:1</text>
</g>
<g font-size="3.5">
<text x="52.8" y="7" transform="rotate(-180 52.8 7)">ИУ4.11.03.03.21.73.14.004</text>
<text x="285.7" y="251.4">Неуказанные предельные отклонения размеров H14.</text>
<text x="346.3" y="274.8">Крышка корпуса</text>
<text x="343.8" y="287.2">Пластик АБС 2020-31</text>
<text x="341" y="291.2">ТУ 2214-019-00203521-96</text>
</g>
<g font-size="3.4">
<text x="346.1" y="296.2">Копировал</text>
<text x="388.5" y="296.2">Формат</text>
<text x="402.7" y="296.4">A2</text>
</g>
<text font-size="3.2" x="408.2" y="282.2">1</text>
<g font-size="3">
<text x="8.4" y="119" transform="rotate(-90 8.4 119)">Перв. примен.</text>
<text x="8.4" y="159" transform="rotate(-90 8.4 159)">Справ. №</text>
<text x="8.4" y="210.4" transform="rotate(-90 8.4 210.4)">Подп. и дата</text>
<text x="8.4" y="231.5" transform="rotate(-90 8.4 231.5)">Инв. № дубл.</text>
<text x="8.2" y="249.7" transform="rotate(-90 8.2 249.7)">Взам. инв. №</text>
<text x="384" y="267.9">Лит.</text>
<text x="394.5" y="267.9">Масса</text>
<text x="405.1" y="267.9">Масштаб</text>
<text x="8.4" y="270.5" transform="rotate(-90 8.4 270.5)">Подп. и дата</text>
<text x="286.1" y="275">Разраб.</text>
<text x="291.3" y="271.4">Лист</text>
<text x="300.9" y="271.4">№ докум.</text>
<text x="316.5" y="271.4">Подп.</text>
<text x="325.3" y="271.4">Дата</text>
<text x="286.1" y="278.5">Пров.</text>
<text x="285.9" y="282">Т. контр.</text>
<text x="381.7" y="282">Лист:</text>
<text x="396" y="282">Листов:</text>
<text x="8.4" y="291.4" transform="rotate(-90 8.4 291.4)">Инв. № подл.</text>
<text x="286" y="292.6">Утв.</text>
<text x="286.1" y="289.1">Н. контр.</text>
</g>
<text font-size="2.9" x="286.3" y="271.4">Изм.</text>
<g font-size="2.5">
<text x="12.8" y="122.7" transform="rotate(-90 12.8 122.7)">ИУ4.11.03.03.21.73.14.003</text>
<text x="299.6" y="274.6">Круглов В. С.</text>
<text x="298.5" y="278.5">Селиванов К. В.</text>
<text x="387.9" y="285.9">МГТУ им. Н. Э. Баумана</text>
<text x="391" y="291.3">Группа ИУ4-73Б</text>
<text x="392.6" y="288.6">Кафедра ИУ4</text>
</g>
</svg>
